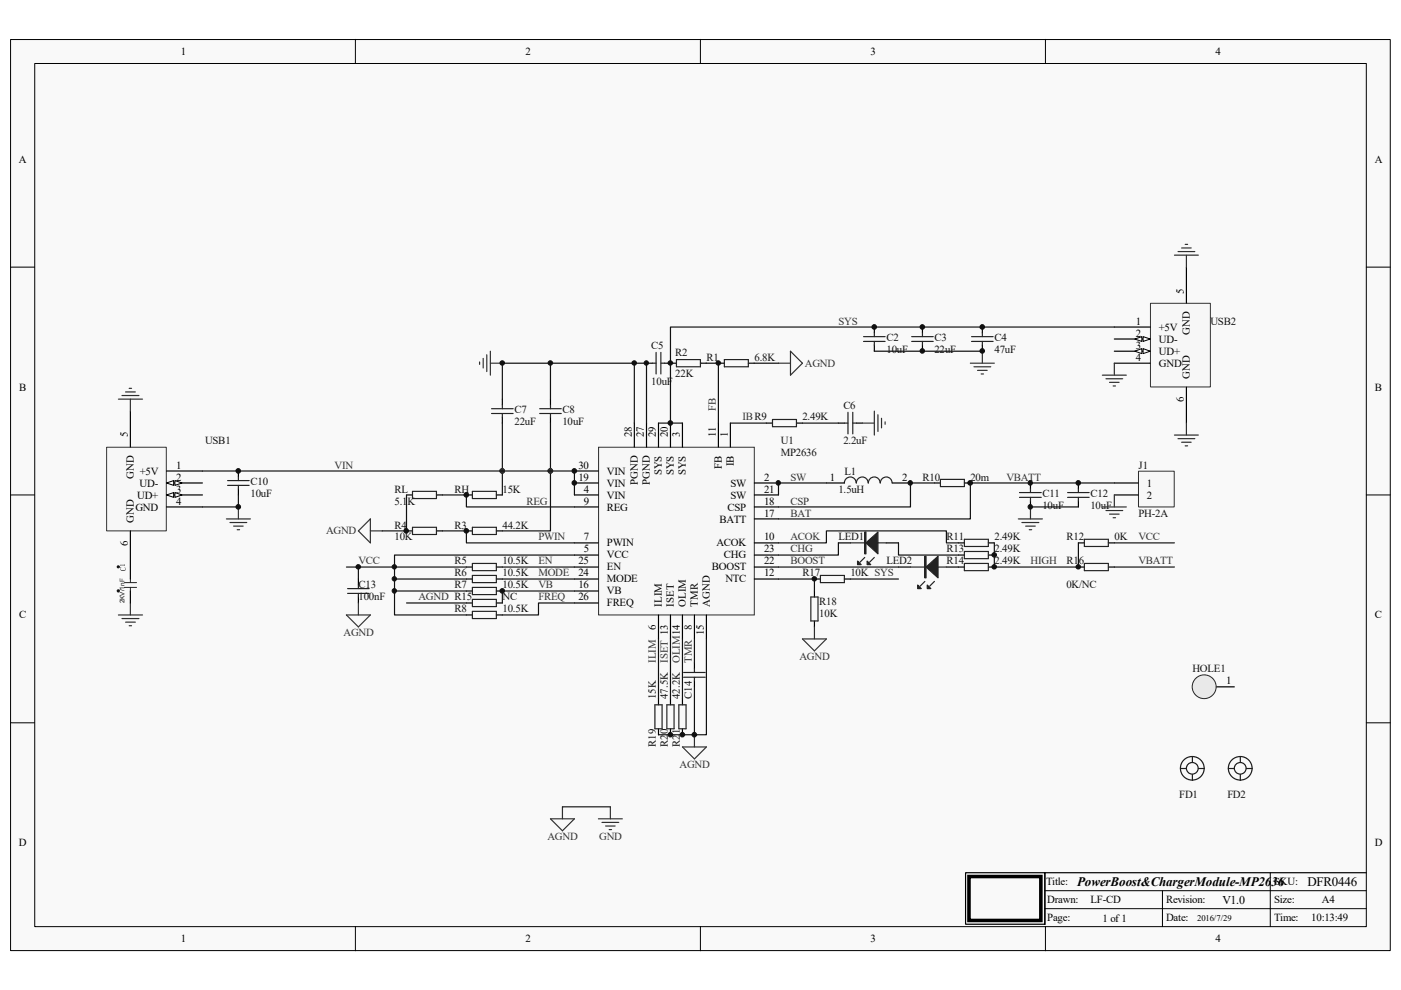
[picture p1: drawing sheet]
<svg xmlns="http://www.w3.org/2000/svg" width="297mm" height="210mm" viewBox="0 0 297 210" stroke-linecap="round" stroke-linejoin="round" font-family="sans-serif">
<path d="M2.3 8.4h292.5v193.1h-292.5z" fill="#f9f9f9"/>
<path d="M2.2 8.4h292.6v193.1h-292.6z" fill="none" stroke="#000" stroke-width=".21"/>
<path d="M7.4 13.5h282.3v183h-282.3z" fill="#f9f9f9"/>
<g fill="none" stroke="#000" stroke-width=".21">
<path d="M7.4 13.5h282.3v183h-282.3zM75.3 8.3v5.1M148.5 8.3v5.1M221.7 8.3v5.1M2.2 56.6h5.1M289.7 56.6h5.1M2.2 104.9h5.1M289.7 104.9h5.1M2.2 153.2h5.1M289.7 153.2h5.1M75.3 196.5v5.1M148.5 196.5v5.1"/>
<path d="M221.7 196.5v5.1"/>
</g>
<circle cx="106.5" cy="99.8" r=".49" fill="#101010"/>
<circle cx="106.5" cy="99.8" r=".49" fill="none" stroke="#101010" stroke-width=".21"/>
<circle cx="116.7" cy="99.8" r=".49" fill="#101010"/>
<circle cx="116.7" cy="99.8" r=".49" fill="none" stroke="#101010" stroke-width=".21"/>
<path d="M204.7 185h16.8v11h-16.8zM289.7 185h-68.2v11" fill="none" stroke="#000" stroke-width=".25"/>
<path d="M221.5 188.8h68.2M221.5 192.7h68.2M246.5 188.8v7.7M269.3 185v11.5" fill="none" stroke="#000" stroke-width=".21"/>
<path d="M205.4 185.8h15.3v9.4h-15.3z" fill="none" stroke="#000" stroke-width=".76"/>
<path d="M127 94.9h32.9v35.5h-32.9z" fill="#f7f7f7"/>
<path d="M126.9 94.8h33v35.6h-33z" fill="none" stroke="#313131" stroke-width=".21"/>
<g fill="none" stroke="#000" stroke-width=".25">
<path d="M121.8 99.9h5.1M134.5 89.7v5.1M137.1 89.7v5.1M139.6 89.7v5.1M142.2 89.7v5.1M144.7 89.7v5.1M152.3 89.7v5.1M154.9 89.7v5.1M121.8 104.9h5.1M121.8 107.5h5.1M121.8 115.1h5.1M121.8 117.7h5.1"/>
<path d="M121.8 102.4h5.1M159.9 104.9h5.2M159.9 107.5h5.2M159.9 115.1h5.2M159.9 117.7h5.2M159.9 110h5.2M159.9 102.4h5.2M121.8 120.2h5.1M121.8 122.8h5.1M121.8 125.3h5.1M121.8 127.8h5.1M139.6 130.4v5.1"/>
<path d="M142.2 130.4v5.1M144.7 130.4v5.1M147.2 130.4v5.1M149.8 130.4v5.1M159.9 120.2h5.2M159.9 122.8h5.2"/>
</g>
<path d="M22.6 94.9h12.7v17.7h-12.7z" fill="#f7f7f7"/>
<path d="M22.6 94.8h12.7v17.8h-12.7z" fill="none" stroke="#313131" stroke-width=".21"/>
<path d="M35.3 99.9h7.6M27.6 112.6v7.6M35.3 107.5h7.6M35.3 104.9h7.6" fill="none" stroke="#000" stroke-width=".25"/>
<path d="M35.3 104.9l1.5-.5v1.1z" fill="#f9f9f9"/>
<path d="M35.3 104.9l1.5-.5v1.1z" fill="none" stroke="#000" stroke-width=".21"/>
<path d="M37.1 104.4l1.5 .5-1.5 .6z" fill="#f9f9f9"/>
<path d="M37.1 104.4l1.5 .5-1.5 .6z" fill="none" stroke="#000" stroke-width=".21"/>
<path d="M35.3 102.4h7.6" fill="none" stroke="#000" stroke-width=".25"/>
<path d="M35.3 102.4l1.5-.5v1z" fill="#f9f9f9"/>
<path d="M35.3 102.4l1.5-.5v1z" fill="none" stroke="#000" stroke-width=".21"/>
<path d="M37.1 101.9l1.5 .5-1.5 .5z" fill="#f9f9f9"/>
<path d="M37.1 101.9l1.5 .5-1.5 .5z" fill="none" stroke="#000" stroke-width=".21"/>
<g fill="none" stroke="#000" stroke-width=".25">
<path d="M27.6 87.2v7.6M86.2 104.9h1.3M86.2 112.6h1.3M92.5 104.9h1.3M92.5 112.6h1.3M98.9 104.9h1.3M98.9 112.6h1.3M105.2 104.9h1.3M105.2 112.6h1.3M76 122.8v1.2M76 126.6v1.2M98.9 120.2h1.3"/>
<path d="M98.9 122.8h1.3M98.9 125.3h1.3M98.9 127.8h1.3M98.9 130.4h1.3M105.2 120.2h1.3M105.2 122.8h1.3M105.2 125.3h1.3M105.2 127.8h1.3M105.2 130.4h1.3M190.5 120.2h2.5M200.7 120.2h2.5M139.6 148.2v1.2"/>
<path d="M139.6 154.5v1.3M142.2 148.2v1.2M142.2 154.5v1.3M144.7 148.2v1.2M144.7 154.5v1.3M147.2 140.5v1.3M147.2 144.4v1.2"/>
</g>
<g fill="none" stroke="#242424" stroke-width=".25">
<path d="M87.5 104.2h5v1.5h-5zM87.5 111.8h5v1.5h-5zM100.2 104.2h5v1.5h-5zM100.2 111.8h5v1.5h-5zM100.2 119.5h5v1.5h-5zM73.7 125.8h4.6M73.7 124.8h4.6M76 124v.8M76 125.8v.8M100.2 122h5v1.5h-5zM100.2 124.5h5v1.6h-5zM100.2 127.1h5v1.5h-5z"/>
<path d="M100.2 129.6h5v1.5h-5zM193 120.2h7.7M196.1 123.3l-1 1M198.1 123.3l-1 1M138.8 149.4h1.6v5.1h-1.6zM141.4 149.4h1.5v5.1h-1.5zM143.9 149.4h1.6v5.1h-1.6zM144.9 143.6h4.6M144.9 142.6h4.6M147.2 141.8v.8M147.2 143.6v.8"/>
</g>
<path d="M78.5 110v5.1l-2.5-2.5zM78.5 112.6h2.6M73.4 130.4h5.1l-2.5 2.5zM76 127.8v2.6M144.7 158.4h5.1l-2.6 2.5zM147.2 155.8v2.6" fill="none" stroke="#313131" stroke-width=".25"/>
<g fill="none" stroke="#101010" stroke-width=".25">
<path d="M121.8 117.7h-38.2v2.5h15.3M73.4 120.2h10.2v2.6M76 120.2v2.6M86.2 127.8h12.7M98.9 125.3h-15.3v5.1h15.3M98.9 122.8h-15.3v2.5M106.5 120.2h15.3M106.5 122.8h15.3M121.8 125.3h-15.3v2.5M121.8 127.8h-7.6v2.6h-7.7M139.6 135.5v12.7M142.2 135.5v12.7"/>
<path d="M144.7 135.5v12.7M147.2 135.5v5M149.8 135.5v20.3h-2.6M147.2 145.6v10.2h-7.6"/>
</g>
<path d="M196.3 120.2l2.6-2.3v4.6z" fill="#242424"/>
<path d="M196.1 117.9h.2v4.6h-.2zM196.2 117.9v4.6M196.3 120.2l2.6-2.3v4.6z" fill="none" stroke="#242424" stroke-width=".25"/>
<path d="M194.6 124l.7 .8h-.7z" fill="#242424"/>
<path d="M194.6 124l.7 .8h-.7z" fill="none" stroke="#242424" stroke-width=".25"/>
<path d="M196.6 124l.8 .8h-.8z" fill="#242424"/>
<path d="M180.3 115.1h7.6M183.3 118.2l-1 1M185.4 118.2l-1 1M196.6 124l.8 .8h-.8z" fill="none" stroke="#242424" stroke-width=".25"/>
<path d="M177.8 115.1h2.5M187.9 115.1h2.6" fill="none" stroke="#000" stroke-width=".25"/>
<path d="M183.6 115.1l2.5-2.3v4.6z" fill="#242424"/>
<path d="M183.3 112.8h.3v4.6h-.3zM183.5 112.8v4.6M183.6 115.1l2.5-2.3v4.6z" fill="none" stroke="#242424" stroke-width=".25"/>
<path d="M181.8 119l.8 .7h-.8z" fill="#242424"/>
<path d="M181.8 119l.8 .7h-.8z" fill="none" stroke="#242424" stroke-width=".25"/>
<path d="M183.9 119l.7 .7h-.7z" fill="#242424"/>
<g fill="none" stroke="#242424" stroke-width=".25">
<path d="M138.3 77h.8M139.1 74.7v4.6M140.1 77h.8M140.1 74.7v4.6M143.4 76.2h5.1v1.6h-5.1zM153.6 76.2h5.1v1.6h-5.1zM104.2 87.7h4.6M104.2 86.7h4.6M106.5 85.9v.8M106.5 87.7v.7M114.4 87.7h4.6M114.4 86.7h4.6"/>
<path d="M116.7 85.9v.8M116.7 87.7v.7M163.8 88.9h5.1v1.6h-5.1zM179 89.7h.8M179.8 87.4v4.6M180.8 89.7h.8M180.8 87.4v4.6M179 102.4a1.27 1.27 0 0 1 1.3-1.3 1.27 1.27 0 0 1 1.3 1.3 1.25 1.25 0 0 1 1.2-1.3 1.25 1.25 0 0 1 1.3 1.3 1.27 1.27 0 0 1 1.2-1.3 1.27 1.27 0 0 1 1.3 1.3M183.9 119l.7 .7h-.7zM186.6 102.4a1.25 1.25 0 0 1 1.3-1.3 1.25 1.25 0 0 1 1.2 1.3M199.4 101.6h5.1v1.6h-5.1zM204.5 114.3h5v1.6h-5z"/>
<path d="M204.5 116.9h5v1.5h-5zM204.5 119.5h5v1.5h-5zM216.2 104.4h4.6M216.2 105.5h4.6M218.5 103.7v.7M218.5 105.5v.7M226.4 104.4h4.5M226.4 105.5h4.5M228.6 103.7v.7M228.6 105.5v.7M229.9 119.5h5.1v1.5h-5.1zM229.9 114.3h5.1v1.6h-5.1z"/>
<path d="M171.9 126.6h1.5v5.1h-1.5zM173.9 122h5.1v1.5h-5.1z"/>
</g>
<g fill="none" stroke="#000" stroke-width=".25">
<path d="M137.1 77h1.2M140.9 77h2.5M148.5 77h1.3M152.3 77h1.3M158.7 77h1.2M106.5 84.6v1.3M106.5 88.4v1.3M116.7 84.6v1.3M116.7 88.4v1.3M162.5 89.7h1.3M168.9 89.7h1.2M177.8 89.7h1.2"/>
<path d="M181.6 89.7h1.2M175.2 102.4h3.8M189.2 102.4h3.8M198.1 102.4h1.3M203.2 117.7h1.3M203.2 115.1h1.3M204.5 102.4h1.2M209.5 117.7h1.3M209.5 115.1h1.3M218.5 102.4v1.3M218.5 106.2v1.3M228.6 115.1h1.3"/>
<path d="M228.6 102.4v1.3M228.6 106.2v1.3M235 115.1h1.3M172.7 122.8h1.2M172.7 125.3v1.3M172.7 131.7v1.2M179 122.8h1.3M203.2 120.2h1.3M209.5 120.2h1.3M228.6 120.2h1.3M235 120.2h1.3"/>
</g>
<g fill="none" stroke="#101010" stroke-width=".25">
<path d="M149.8 77h2.5v12.7M159.9 77h5.2M106.5 89.7v15.2M116.7 89.7v22.9h-10.2M134.5 89.7v-12.7h2.6v12.7M139.6 89.7h5.1M154.9 89.7h7.6M170.1 89.7h7.7M86.2 104.9v7.7h-5.1M93.8 112.6h5.1v2.5h22.9M93.8 104.9h5.1v2.6h22.9M165.1 115.1h10.1v-2.5h25.5v2.5h2.5"/>
<path d="M177.8 115.1v2.6h-12.7M190.5 115.1v2.6h12.7M198.1 102.4h-5.1v5.1h-27.9M210.8 115.1v5.1h17.8v-5.1M218.5 107.5h10.1M236.3 115.1h12.7M165.1 122.8h7.6v2.5M165.1 120.2h25.4M180.3 122.8h10.2M236.3 120.2h12.7"/>
</g>
<g fill="none" stroke="#313131" stroke-width=".25">
<path d="M165.1 77h2.5M167.6 74.5l2.5 2.5-2.5 2.5zM182.8 89.7h2.6M185.4 87.2v5M186.1 87.9v3.6M186.9 88.7v2M187.7 89.5v.5M215.9 110h5.1M216.7 110.8h3.6M217.5 111.5h2M218.2 112.3h.5M218.5 107.5v2.5"/>
<path d="M170.1 135.5h5.1l-2.5 2.5zM172.7 132.9v2.6"/>
</g>
<circle cx="106.5" cy="99.8" r=".49" fill="#313131"/>
<circle cx="106.5" cy="99.8" r=".49" fill="none" stroke="#313131" stroke-width=".21"/>
<circle cx="116.7" cy="99.8" r=".49" fill="#313131"/>
<circle cx="116.7" cy="99.8" r=".49" fill="none" stroke="#313131" stroke-width=".21"/>
<path d="M116.7 77h-10.2v7.6M134.5 77h-17.8v7.6M42.9 99.9h78.9v5M50.5 104.9v2.6h-7.6" fill="none" stroke="#101010" stroke-width=".25"/>
<g fill="none" stroke="#313131" stroke-width=".25">
<path d="M25.1 84.6h5.1M25.9 83.9h3.6M26.6 83.1h2.1M27.4 82.3h.5M27.6 84.6v2.6M48 110h5.1M48.8 110.8h3.5M49.5 111.5h2.1M50.3 112.3h.5M50.5 107.5v2.5M25.1 130.4h5.1M25.9 131.1h3.6"/>
<path d="M26.6 131.9h2.1M27.4 132.7h.5M27.6 127.8v2.6M116.7 173.6h5.1l-2.6 2.5zM119.2 171.1v2.5M126.9 173.6h5M127.6 174.4h3.6M128.4 175.1h2M129.2 175.9h.5M129.4 171.1v2.5"/>
</g>
<path d="M185.4 69.3v1.3M185.4 73.2v1.3M195.6 69.3v1.3M195.6 73.2v1.3M208.3 69.3v1.3M208.3 73.2v1.3M50.5 99.9v1.2M50.5 103.7v1.2" fill="none" stroke="#000" stroke-width=".25"/>
<g fill="none" stroke="#242424" stroke-width=".25">
<path d="M183.1 72.4h4.6M183.1 71.4h4.6M185.4 70.6v.8M185.4 72.4v.8M193.3 72.4h4.6M193.3 71.4h4.6M195.6 70.6v.8M195.6 72.4v.8M206 72.4h4.6M206 71.4h4.6M208.3 70.6v.8M208.3 72.4v.8"/>
<path d="M48.3 102.9h4.5M48.3 101.9h4.5M50.5 101.1v.8M50.5 102.9v.8"/>
</g>
<path d="M244 64.3h12.6v17.7h-12.6z" fill="#f7f7f7"/>
<path d="M243.9 64.3h12.7v17.7h-12.7z" fill="none" stroke="#313131" stroke-width=".21"/>
<path d="M236.3 69.3h7.6M236.3 77h7.6M236.3 74.5h7.6M251.5 82.1v7.6" fill="none" stroke="#000" stroke-width=".25"/>
<path d="M242.4 73.9l1.5 .6-1.5 .5z" fill="#f9f9f9"/>
<path d="M242.4 73.9l1.5 .6-1.5 .5z" fill="none" stroke="#000" stroke-width=".21"/>
<path d="M240.6 74.5l1.5-.6v1.1z" fill="#f9f9f9"/>
<path d="M240.6 74.5l1.5-.6v1.1z" fill="none" stroke="#000" stroke-width=".21"/>
<path d="M236.3 71.9h7.6" fill="none" stroke="#000" stroke-width=".25"/>
<path d="M242.4 71.4l1.5 .5-1.5 .5z" fill="#f9f9f9"/>
<path d="M242.4 71.4l1.5 .5-1.5 .5z" fill="none" stroke="#000" stroke-width=".21"/>
<path d="M240.6 71.9l1.5-.5v1z" fill="#f9f9f9"/>
<path d="M240.6 71.9l1.5-.5v1z" fill="none" stroke="#000" stroke-width=".21"/>
<path d="M251.5 56.6v7.7M257.9 145.6h3.8" fill="none" stroke="#000" stroke-width=".25"/>
<path d="M185.4 74.5h22.9M236.3 69.3h-94.1v20.4" fill="none" stroke="#101010" stroke-width=".25"/>
<g fill="none" stroke="#313131" stroke-width=".25">
<path d="M249 54.1h5.1M249.8 53.3h3.5M250.5 52.6h2.1M251.3 51.8h.5M251.5 54.1v2.5M205.7 77h5.1M206.5 77.8h3.6M207.3 78.5h2M208 79.3h.5M208.3 74.5v2.5M233.7 79.5h5.1M236.3 77v2.5"/>
<path d="M234.5 80.3h3.5M235.2 81.1h2.1M236 81.8h.5M249 92.2h5.1M249.8 93h3.5M250.5 93.8h2.1M251.3 94.5h.5M251.5 89.7v2.5"/>
</g>
<circle cx="255.3" cy="145.6" r="2.53" fill="#e8e8e8"/>
<circle cx="255.3" cy="145.6" r="2.53" fill="none" stroke="#242424" stroke-width=".21"/>
<g fill="none" stroke="#1a1a1a" stroke-width=".25">
<path d="M250.3 162.9h1.2M252.8 160.4v1.3M252.8 164.2v1.3M254.1 162.9h1.3"/>
<circle cx="252.8" cy="162.9" r="2.52"/>
<circle cx="252.8" cy="162.9" r="1.24"/>
</g>
<path d="M241.4 99.9h7.6v7.6h-7.6z" fill="#f7f7f7"/>
<path d="M241.4 99.9h7.6v7.6h-7.6z" fill="none" stroke="#313131" stroke-width=".21"/>
<path d="M236.3 102.4h5M236.3 104.9h5M27.6 120.2v2.6M27.6 125.3v2.5" fill="none" stroke="#000" stroke-width=".25"/>
<path d="M175.2 102.4h-10.1v2.5M236.3 102.4h-30.6v7.6h-40.6" fill="none" stroke="#101010" stroke-width=".25"/>
<path d="M101.7 76.8v.5M102.4 76v2M103.2 75.2v3.6M104 74.5v5M104 77h2.5M233.7 107.5h5.1M234.5 108.2h3.5M235.2 109h2.1M236 109.8h.5M236.3 104.9v2.6" fill="none" stroke="#313131" stroke-width=".25"/>
<path d="M119.2 171.1h10.2" fill="none" stroke="#171717" stroke-width=".25"/>
<g fill="none" stroke="#1a1a1a" stroke-width=".25">
<path d="M260.4 162.9h1.3M263 160.4v1.3M263 164.2v1.3M264.2 162.9h1.3"/>
<circle cx="263" cy="162.9" r="2.51"/>
<circle cx="263" cy="162.9" r="1.24"/>
</g>
<path d="M26.4 124.5h2.6M26.4 123.5h2.6M27.6 122.8v.7M27.6 124.5v.8" fill="none" stroke="#242424" stroke-width=".21"/>
<path d="M24.9 125.1h.3v.4l-.3-.1z" fill-rule="evenodd" fill="#101010"/>
<path d="M24.9 125.1h.3v.4l-.3-.1z" fill="none" stroke="#101010" stroke-width=".21"/>
<path d="M24.9 120h.3v.3h-.3z" fill-rule="evenodd" fill="#101010"/>
<path d="M24.9 120h.3v.3h-.3z" fill="none" stroke="#101010" stroke-width=".21"/>
<circle cx="50.5" cy="107.5" r=".49" fill="#101010"/>
<circle cx="50.5" cy="107.5" r=".49" fill="none" stroke="#101010" stroke-width=".21"/>
<circle cx="50.5" cy="99.8" r=".49" fill="#101010"/>
<circle cx="50.5" cy="99.8" r=".49" fill="none" stroke="#101010" stroke-width=".21"/>
<circle cx="76" cy="120.2" r=".48" fill="#101010"/>
<circle cx="76" cy="120.2" r=".48" fill="none" stroke="#101010" stroke-width=".21"/>
<circle cx="83.6" cy="125.3" r=".47" fill="#101010"/>
<circle cx="83.6" cy="125.3" r=".47" fill="none" stroke="#101010" stroke-width=".21"/>
<circle cx="83.6" cy="122.7" r=".46" fill="#101010"/>
<circle cx="83.6" cy="122.7" r=".46" fill="none" stroke="#101010" stroke-width=".21"/>
<circle cx="83.6" cy="120.2" r=".46" fill="#101010"/>
<circle cx="83.6" cy="120.2" r=".46" fill="none" stroke="#101010" stroke-width=".21"/>
<circle cx="86.1" cy="112.5" r=".48" fill="#101010"/>
<circle cx="86.1" cy="112.5" r=".48" fill="none" stroke="#101010" stroke-width=".21"/>
<circle cx="98.9" cy="112.5" r=".49" fill="#101010"/>
<circle cx="98.9" cy="112.5" r=".49" fill="none" stroke="#101010" stroke-width=".21"/>
<circle cx="98.9" cy="104.9" r=".49" fill="#101010"/>
<circle cx="98.9" cy="104.9" r=".49" fill="none" stroke="#101010" stroke-width=".21"/>
<circle cx="106.5" cy="125.3" r=".48" fill="#101010"/>
<circle cx="106.5" cy="125.3" r=".48" fill="none" stroke="#101010" stroke-width=".21"/>
<circle cx="106.5" cy="77" r=".48" fill="#101010"/>
<circle cx="106.5" cy="77" r=".48" fill="none" stroke="#101010" stroke-width=".21"/>
<circle cx="116.7" cy="77" r=".48" fill="#101010"/>
<circle cx="116.7" cy="77" r=".48" fill="none" stroke="#101010" stroke-width=".21"/>
<circle cx="121.8" cy="102.4" r=".49" fill="#101010"/>
<circle cx="121.8" cy="102.4" r=".49" fill="none" stroke="#101010" stroke-width=".21"/>
<circle cx="121.8" cy="99.8" r=".49" fill="#101010"/>
<circle cx="121.8" cy="99.8" r=".49" fill="none" stroke="#101010" stroke-width=".21"/>
<circle cx="134.5" cy="77" r=".48" fill="#101010"/>
<circle cx="134.5" cy="77" r=".48" fill="none" stroke="#101010" stroke-width=".21"/>
<circle cx="137" cy="77" r=".46" fill="#101010"/>
<circle cx="137" cy="77" r=".46" fill="none" stroke="#101010" stroke-width=".21"/>
<circle cx="142.1" cy="155.8" r=".49" fill="#101010"/>
<circle cx="142.1" cy="155.8" r=".49" fill="none" stroke="#101010" stroke-width=".21"/>
<circle cx="142.1" cy="89.7" r=".49" fill="#101010"/>
<circle cx="142.1" cy="89.7" r=".49" fill="none" stroke="#101010" stroke-width=".21"/>
<circle cx="142.1" cy="77" r=".48" fill="#101010"/>
<circle cx="142.1" cy="77" r=".48" fill="none" stroke="#101010" stroke-width=".21"/>
<circle cx="144.7" cy="155.8" r=".49" fill="#101010"/>
<circle cx="144.7" cy="155.8" r=".49" fill="none" stroke="#101010" stroke-width=".21"/>
<circle cx="147.2" cy="155.8" r=".49" fill="#101010"/>
<circle cx="147.2" cy="155.8" r=".49" fill="none" stroke="#101010" stroke-width=".21"/>
<circle cx="152.3" cy="77" r=".48" fill="#101010"/>
<circle cx="152.3" cy="77" r=".48" fill="none" stroke="#101010" stroke-width=".21"/>
<circle cx="165" cy="102.4" r=".48" fill="#101010"/>
<circle cx="165" cy="102.4" r=".48" fill="none" stroke="#101010" stroke-width=".21"/>
<circle cx="172.7" cy="122.7" r=".48" fill="#101010"/>
<circle cx="172.7" cy="122.7" r=".48" fill="none" stroke="#101010" stroke-width=".21"/>
<circle cx="185.4" cy="69.3" r=".49" fill="#101010"/>
<circle cx="185.4" cy="69.3" r=".49" fill="none" stroke="#101010" stroke-width=".21"/>
<circle cx="193" cy="102.4" r=".48" fill="#101010"/>
<circle cx="193" cy="102.4" r=".48" fill="none" stroke="#101010" stroke-width=".21"/>
<circle cx="195.6" cy="74.4" r=".49" fill="#101010"/>
<circle cx="195.6" cy="74.4" r=".49" fill="none" stroke="#101010" stroke-width=".21"/>
<circle cx="195.6" cy="69.3" r=".49" fill="#101010"/>
<circle cx="195.6" cy="69.3" r=".49" fill="none" stroke="#101010" stroke-width=".21"/>
<circle cx="205.7" cy="102.4" r=".49" fill="#101010"/>
<circle cx="205.7" cy="102.4" r=".49" fill="none" stroke="#101010" stroke-width=".21"/>
<circle cx="208.3" cy="74.4" r=".48" fill="#101010"/>
<circle cx="208.3" cy="74.4" r=".48" fill="none" stroke="#101010" stroke-width=".21"/>
<circle cx="208.3" cy="69.3" r=".49" fill="#101010"/>
<circle cx="208.3" cy="69.3" r=".49" fill="none" stroke="#101010" stroke-width=".21"/>
<circle cx="210.8" cy="120.2" r=".48" fill="#101010"/>
<circle cx="210.8" cy="120.2" r=".48" fill="none" stroke="#101010" stroke-width=".21"/>
<circle cx="210.8" cy="117.6" r=".48" fill="#101010"/>
<circle cx="210.8" cy="117.6" r=".48" fill="none" stroke="#101010" stroke-width=".21"/>
<circle cx="218.4" cy="107.5" r=".48" fill="#101010"/>
<circle cx="218.4" cy="107.5" r=".48" fill="none" stroke="#101010" stroke-width=".21"/>
<circle cx="218.4" cy="102.4" r=".48" fill="#101010"/>
<circle cx="218.4" cy="102.4" r=".48" fill="none" stroke="#101010" stroke-width=".21"/>
<circle cx="228.6" cy="120.2" r=".48" fill="#101010"/>
<circle cx="228.6" cy="120.2" r=".48" fill="none" stroke="#101010" stroke-width=".21"/>
<circle cx="228.6" cy="102.4" r=".49" fill="#101010"/>
<circle cx="228.6" cy="102.4" r=".49" fill="none" stroke="#101010" stroke-width=".21"/>
<g font-size="2.8">
<text x="228.4" y="187.8">PowerBoost&amp;ChargerModule-MP2636</text>
<text x="277.2" y="187.7">DFR0446</text>
</g>
<text font-size="2.5" x="259.2" y="191.6">V1.0</text>
<g font-size="2.3">
<text x="38.3" y="11.6">1</text>
<text x="111.4" y="11.6">2</text>
<text x="184.6" y="11.6">3</text>
<text x="257.7" y="11.6">4</text>
<text x="4" y="34.5">A</text>
<text x="291.5" y="34.5">A</text>
<text x="251" y="62.3" transform="rotate(-90 251 62.3)">5</text>
<text x="240.8" y="68.8">1</text>
<text x="240.8" y="71.4">2</text>
<text x="245.7" y="70.1">+5V</text>
<text x="252.3" y="71" transform="rotate(-90 252.3 71)">GND</text>
<text x="240.8" y="76.5">4</text>
<text x="240.8" y="73.9">3</text>
<text x="245.7" y="77.7">GND</text>
<text x="245.7" y="75.2">UD+</text>
<text x="245.7" y="72.6">UD-</text>
<text x="4.1" y="82.8">B</text>
<text x="252.3" y="80.3" transform="rotate(-90 252.3 80.3)">GND</text>
<text x="291.5" y="82.8">B</text>
<text x="251" y="85.3" transform="rotate(-90 251 85.3)">6</text>
<text x="27.1" y="92.8" transform="rotate(-90 27.1 92.8)">5</text>
<text x="134" y="92.8" transform="rotate(-90 134 92.8)">28</text>
<text x="136.5" y="92.8" transform="rotate(-90 136.5 92.8)">27</text>
<text x="139.1" y="92.8" transform="rotate(-90 139.1 92.8)">29</text>
<text x="141.6" y="92.8" transform="rotate(-90 141.6 92.8)">20</text>
<text x="144.1" y="92.8" transform="rotate(-90 144.1 92.8)">3</text>
<text x="151.8" y="92.8" transform="rotate(-90 151.8 92.8)">11</text>
<text x="154.3" y="92.8" transform="rotate(-90 154.3 92.8)">1</text>
<text x="28.4" y="101.6" transform="rotate(-90 28.4 101.6)">GND</text>
<text x="29.6" y="100.6">+5V</text>
<text x="37.3" y="99.4">1</text>
<text x="37.3" y="101.9">2</text>
<text x="122.6" y="101.9">19</text>
<text x="122.6" y="99.4">30</text>
<text x="128.7" y="100.6">VIN</text>
<text x="140.3" y="100.8" transform="rotate(-90 140.3 100.8)">SYS</text>
<text x="142.9" y="100.8" transform="rotate(-90 142.9 100.8)">SYS</text>
<text x="145.4" y="100.8" transform="rotate(-90 145.4 100.8)">SYS</text>
<text x="153.1" y="99.4" transform="rotate(-90 153.1 99.4)">FB</text>
<text x="155.6" y="98.9" transform="rotate(-90 155.6 98.9)">IB</text>
<text x="162" y="101.9">2</text>
<text x="175.9" y="101.9">1</text>
<text x="191.3" y="101.9">2</text>
<text x="29.1" y="105.7">UD+</text>
<text x="29.6" y="103.2">UD-</text>
<text x="37.3" y="104.4">3</text>
<text x="37.3" y="107">4</text>
<text x="123.8" y="104.4">4</text>
<text x="123.8" y="107">9</text>
<text x="128.7" y="105.7">VIN</text>
<text x="128.7" y="103.2">VIN</text>
<text x="135.3" y="102.8" transform="rotate(-90 135.3 102.8)">PGND</text>
<text x="137.8" y="102.8" transform="rotate(-90 137.8 102.8)">PGND</text>
<text x="154.9" y="105.7">SW</text>
<text x="154.9" y="103.2">SW</text>
<text x="162" y="104.4">21</text>
<text x="162" y="107">18</text>
<text x="243.2" y="103.2">1</text>
<text x="243.2" y="105.7">2</text>
<text x="28.4" y="110.8" transform="rotate(-90 28.4 110.8)">GND</text>
<text x="28.7" y="108.2">GND</text>
<text x="128.7" y="108.2">REG</text>
<text x="152.5" y="110.8">BATT</text>
<text x="154.3" y="108.2">CSP</text>
<text x="162" y="109.5">17</text>
<text x="27.1" y="115.8" transform="rotate(-90 27.1 115.8)">6</text>
<text x="122.6" y="119.7">25</text>
<text x="123.8" y="114.6">7</text>
<text x="123.8" y="117.1">5</text>
<text x="128.7" y="115.9">PWIN</text>
<text x="128.7" y="118.4">VCC</text>
<text x="151.9" y="115.9">ACOK</text>
<text x="153.5" y="118.4">CHG</text>
<text x="162" y="119.7">22</text>
<text x="162" y="117.1">23</text>
<text x="162" y="114.6">10</text>
<text x="122.6" y="122.2">24</text>
<text x="122.6" y="124.8">16</text>
<text x="128.7" y="120.9">EN</text>
<text x="128.7" y="123.5">MODE</text>
<text x="151" y="120.9">BOOST</text>
<text x="153.8" y="123.5">NTC</text>
<text x="162" y="122.2">12</text>
<text x="4.1" y="131.1">C</text>
<text x="122.6" y="127.3">26</text>
<text x="128.7" y="126">VB</text>
<text x="128.7" y="128.6">FREQ</text>
<text x="140.3" y="128.6" transform="rotate(-90 140.3 128.6)">ILIM</text>
<text x="142.9" y="128.6" transform="rotate(-90 142.9 128.6)">ISET</text>
<text x="145.4" y="128.6" transform="rotate(-90 145.4 128.6)">OLIM</text>
<text x="148" y="128.6" transform="rotate(-90 148 128.6)">TMR</text>
<text x="150.5" y="128.6" transform="rotate(-90 150.5 128.6)">AGND</text>
<text x="291.5" y="131.1">C</text>
<text x="139.1" y="133.6" transform="rotate(-90 139.1 133.6)">6</text>
<text x="146.7" y="133.6" transform="rotate(-90 146.7 133.6)">8</text>
<text x="149.2" y="134.7" transform="rotate(-90 149.2 134.7)">15</text>
<text x="260" y="145.1">1</text>
<text x="4" y="179.4">D</text>
<text x="291.5" y="179.4">D</text>
<text x="221.8" y="187.6">Title:</text>
<text x="222" y="191.4">Drawn:</text>
<text x="231.2" y="191.4">LF-CD</text>
<text x="247.2" y="191.4">Revision:</text>
<text x="270.1" y="191.4">Size:</text>
<text x="270.1" y="187.6">SKU:</text>
<text x="280.3" y="191.4">A4</text>
<text x="222" y="195.2">Page:</text>
<text x="233.8" y="195.5">1 of 1</text>
<text x="247.2" y="195.2">Date:</text>
<text x="270.1" y="195.2">Time:</text>
<text x="278" y="195.2">10:13:49</text>
<text x="38.3" y="199.8">1</text>
<text x="111.4" y="199.8">2</text>
<text x="184.6" y="199.8">3</text>
<text x="257.7" y="199.8">4</text>
</g>
<g font-size="2.3" fill="#313131">
<text x="177.8" y="68.8">SYS</text>
<text x="170.6" y="77.7">AGND</text>
<text x="151.8" y="87.2" transform="rotate(-90 151.8 87.2)">FB</text>
<text x="157.4" y="89.2">IBR9</text>
<text x="70.9" y="99.4">VIN</text>
<text x="167.6" y="101.9">SW</text>
<text x="213.4" y="101.9">VBATT</text>
<text x="111.6" y="107">REG</text>
<text x="167.6" y="107">CSP</text>
<text x="69.1" y="113.3">AGND</text>
<text x="167.6" y="109.5">BAT</text>
<text x="76" y="119.7">VCC</text>
<text x="114.2" y="119.7">EN</text>
<text x="114.2" y="114.6">PWIN</text>
<text x="167.6" y="119.7">BOOST</text>
<text x="167.6" y="117.1">CHG</text>
<text x="167.6" y="114.6">ACOK</text>
<text x="218.5" y="119.7">HIGH</text>
<text x="241.4" y="114.6">VCC</text>
<text x="241.4" y="119.7">VBATT</text>
<text x="114.2" y="122.2">MODE</text>
<text x="114.2" y="124.8">VB</text>
<text x="88.7" y="127.3">AGND R15</text>
<text x="114.2" y="127.3">FREQ</text>
<text x="72.9" y="134.9">AGND</text>
<text x="139.1" y="140.6" transform="rotate(-90 139.1 140.6)">ILIM</text>
<text x="141.6" y="140.6" transform="rotate(-90 141.6 140.6)">ISET 13</text>
<text x="144.1" y="140.6" transform="rotate(-90 144.1 140.6)">OLIM14</text>
<text x="146.7" y="140.6" transform="rotate(-90 146.7 140.6)">TMR</text>
<text x="169.5" y="140">AGND</text>
<text x="144.1" y="162.9">AGND</text>
<text x="116.1" y="178.1">AGND</text>
<text x="127" y="178.1">GND</text>
</g>
<g font-size="2.3" fill="#101010">
<text x="256.6" y="68.8">USB2</text>
<text x="138.1" y="73.9">C5</text>
<text x="143.2" y="75.4">R2</text>
<text x="149.8" y="76.5">R1</text>
<text x="160" y="76.5">6.8K</text>
<text x="188" y="74.9">10uF</text>
<text x="188" y="72.4">C2</text>
<text x="198.1" y="74.9">22uF</text>
<text x="198.1" y="72.4">C3</text>
<text x="210.9" y="72.4">C4</text>
<text x="210.9" y="74.9">47uF</text>
<text x="138.1" y="81.5">10uF</text>
<text x="143.2" y="80">22K</text>
<text x="109.1" y="87.6">C7</text>
<text x="119.2" y="87.6">C8</text>
<text x="170.1" y="89.2">2.49K</text>
<text x="178.8" y="86.6">C6</text>
<text x="43.5" y="94.2">USB1</text>
<text x="109.1" y="90.2">22uF</text>
<text x="119.2" y="90.2">10uF</text>
<text x="165.6" y="94.2">U1</text>
<text x="178.8" y="94.2">2.2uF</text>
<text x="165.6" y="96.8">MP2636</text>
<text x="179.1" y="100.6">L1</text>
<text x="195.6" y="101.9">R10</text>
<text x="205.8" y="101.9">20m</text>
<text x="241.4" y="99.4">J1</text>
<text x="53.1" y="105.5">10uF</text>
<text x="53.1" y="102.9">C10</text>
<text x="83.6" y="104.4">RL</text>
<text x="83.6" y="107">5.1K</text>
<text x="96.4" y="104.4">RH</text>
<text x="106.5" y="104.4">15K</text>
<text x="177.8" y="104.4">1.5uH</text>
<text x="221" y="108">10uF</text>
<text x="221" y="105.5">C11</text>
<text x="231.2" y="108">10uF</text>
<text x="231.2" y="105.5">C12</text>
<text x="83.6" y="112.1">R4</text>
<text x="96.4" y="112.1">R3</text>
<text x="106.5" y="112.1">44.2K</text>
<text x="241.4" y="109.5">PH-2A</text>
<text x="83.6" y="114.6">10K</text>
<text x="96.4" y="119.7">R5</text>
<text x="106.5" y="119.7">10.5K</text>
<text x="177.8" y="114.6">LED1</text>
<text x="188" y="119.7">LED2</text>
<text x="200.7" y="119.7">R14</text>
<text x="200.7" y="117.1">R13</text>
<text x="200.7" y="114.6">R11</text>
<text x="210.9" y="119.7">2.49K</text>
<text x="210.9" y="117.1">2.49K</text>
<text x="210.9" y="114.6">2.49K</text>
<text x="226.1" y="114.6">R12</text>
<text x="226.1" y="119.7">R16</text>
<text x="236.3" y="114.6">0K</text>
<text x="76" y="124.8">C13</text>
<text x="96.4" y="122.2">R6</text>
<text x="96.4" y="124.8">R7</text>
<text x="106.5" y="122.2">10.5K</text>
<text x="106.5" y="124.8">10.5K</text>
<text x="170.1" y="122.2">R17</text>
<text x="180.3" y="122.2">10K SYS</text>
<text x="226.1" y="124.8">0K/NC</text>
<text x="76" y="127.3">100nF</text>
<text x="96.4" y="129.8">R8</text>
<text x="106.5" y="127.3">NC</text>
<text x="106.5" y="129.8">10.5K</text>
<text x="173.7" y="128.3">R18</text>
<text x="173.7" y="130.9">10K</text>
<text x="252.8" y="142.6">HOLE1</text>
<text x="139.1" y="148.2" transform="rotate(-90 139.1 148.2)">15K</text>
<text x="141.6" y="148.2" transform="rotate(-90 141.6 148.2)">47.5K</text>
<text x="144.1" y="148.2" transform="rotate(-90 144.1 148.2)">42.2K</text>
<text x="146.7" y="148.2" transform="rotate(-90 146.7 148.2)">C14</text>
<text x="139.1" y="158.4" transform="rotate(-90 139.1 158.4)">R19</text>
<text x="141.6" y="158.4" transform="rotate(-90 141.6 158.4)">R20</text>
<text x="144.1" y="158.4" transform="rotate(-90 144.1 158.4)">R21</text>
<text x="250" y="169.2">FD1</text>
<text x="260.2" y="169.2">FD2</text>
</g>
<g font-size="1.8" fill="#101010">
<text x="26.7" y="121.1">C</text>
<text x="26.7" y="120.2">1</text>
</g>
<text font-size="1.8" x="253.8" y="195.3">2016/7/29</text>
<text font-size="1.3" fill="#101010" x="26.4" y="127.9" transform="rotate(-90 26.4 127.9)">2KV/1nF</text>
</svg>
